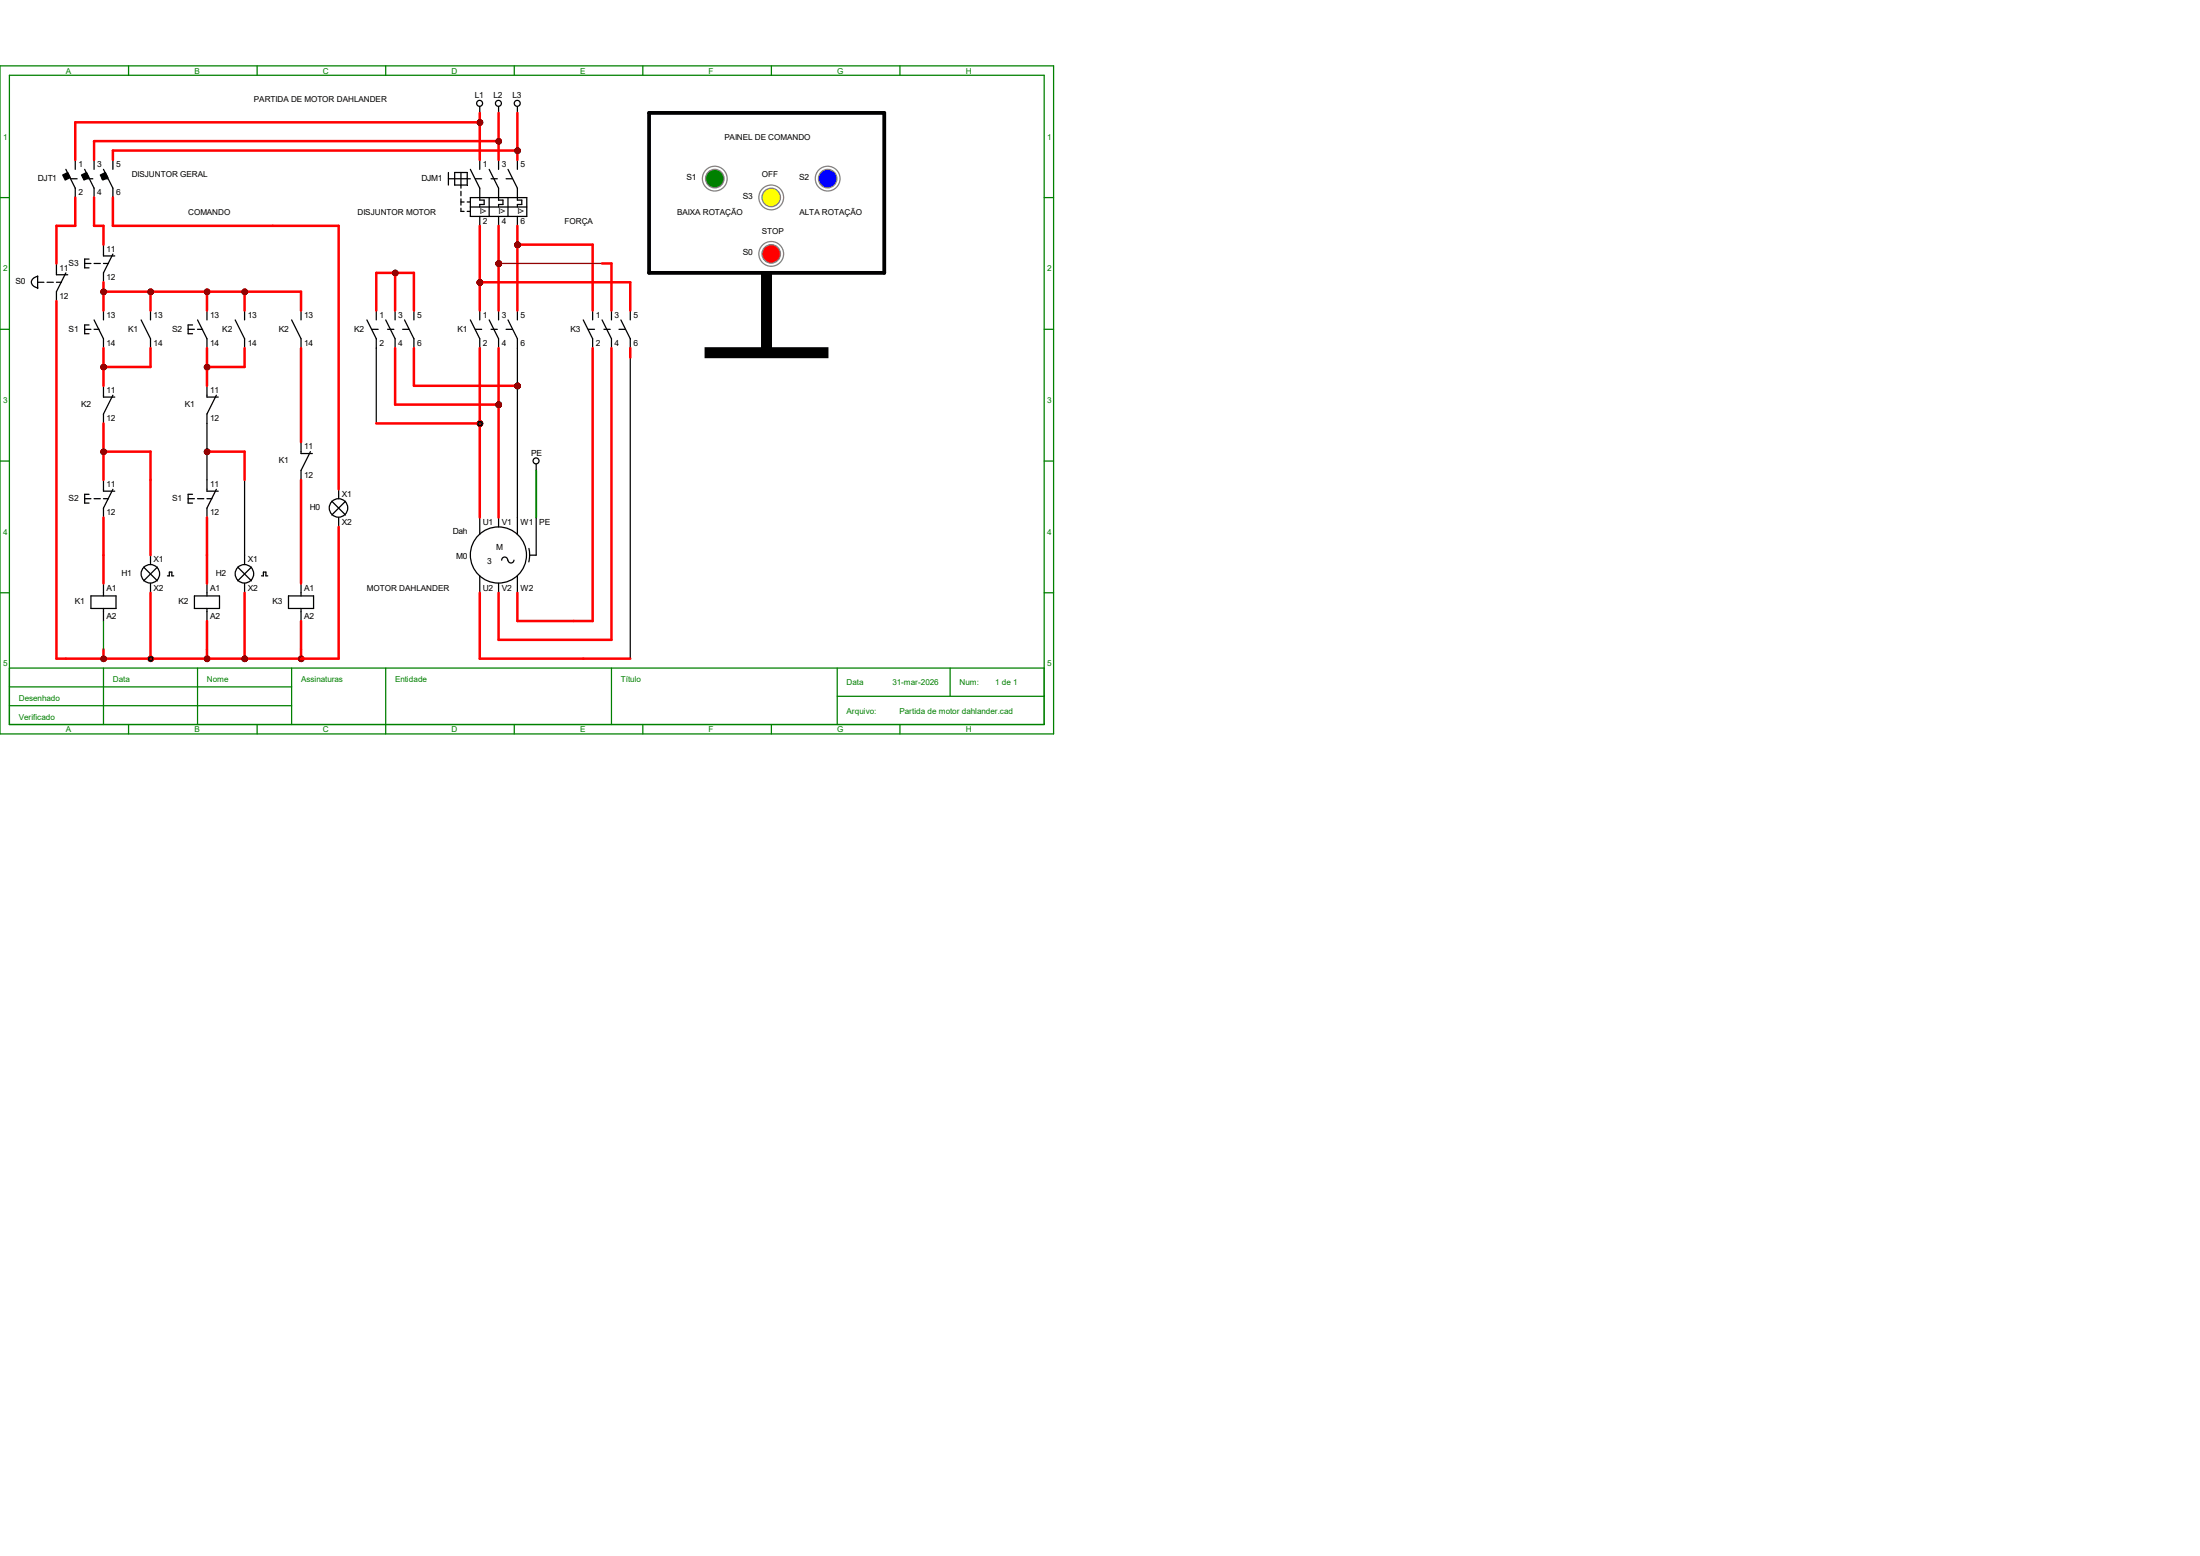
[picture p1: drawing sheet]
<svg xmlns="http://www.w3.org/2000/svg" width="297mm" height="210mm" viewBox="0 0 297 210" stroke-linecap="round" stroke-linejoin="round" font-family="sans-serif">
<g fill="none" stroke="#008000" stroke-width=".17">
<path d="M0 8.9h142.2v90.2h-142.2zM1.3 10.2h139.7v87.6h-139.7zM17.4 8.9v1.3M34.7 8.9v1.3M52.1 8.9v1.3M69.4 8.9v1.3M86.8 8.9v1.3M104.1 8.9v1.3M121.5 8.9v1.3M0 26.7h1.3M141 26.7h1.2M0 44.4h1.3"/>
<path d="M141 44.4h1.2M0 62.2h1.3M141 62.2h1.2M0 80h1.3M1.3 90.2h139.7M1.3 92.7h38.1M1.3 95.2h38.1M14 90.2v7.6M17.4 97.8v1.3M26.7 90.2v7.6M34.7 97.8v1.3M39.4 90.2v7.6"/>
<path d="M52.1 90.2v8.9M69.4 97.8v1.3M82.5 90.2v7.6M86.8 97.8v1.3M104.1 97.8v1.3M113 94h28M113 90.2v7.6M121.5 97.8v1.3M128.3 90.2v3.8M141 80h1.2"/>
</g>
<g fill="none" stroke="#000" stroke-width=".17">
<path d="M11.4 44.4h.9M12 43.9h-.6v1.1h.6M12.7 43.2l1.3 2.5v1.3M12.7 44.4h.7M14 41.9v1.3M14 52.1v1.5h1.5M15.2 53.3l-1.2 2.6v1.2M19 43.2l1.3 2.5v1.3M20.3 41.9v1.3M25.4 44.4h.8M26 43.9h-.6v1.1h.6M26.7 44.4h.6"/>
<path d="M26.7 43.2l1.2 2.5v1.3M27.9 41.9v1.3M27.9 52.1v1.5h1.6M29.2 53.3l-1.3 2.6v1.2M31.7 43.2l1.3 2.5v1.3M33 41.9v1.3M39.4 43.2l1.2 2.5v1.3M40.6 41.9v1.3M40.6 59.7v1.5h1.6M14 78.7v1.7M27.9 78.7v1.7M40.6 78.7v1.7"/>
<path d="M41.9 61l-1.3 2.5v1.3M12.3 80.4h3.4v1.7h-3.4zM14 82.1v1.7M26.2 80.4h3.4v1.7h-3.4zM27.9 82.1v1.7M38.9 80.4h3.4v1.7h-3.4zM40.6 82.1v1.7"/>
</g>
<g fill="#f00" stroke="#800000" stroke-width=".17">
<circle cx="14" cy="39.4" r=".28"/>
<circle cx="28" cy="39.4" r=".28"/>
<circle cx="20.3" cy="39.4" r=".28"/>
<circle cx="14" cy="49.6" r=".28"/>
<circle cx="28" cy="49.6" r=".28"/>
<circle cx="33" cy="39.4" r=".28"/>
</g>
<g fill="none" stroke="#000" stroke-width=".17">
<path d="M5.1 38.1h.8M5.1 37.3v1.6M5.1 37.3a.85 .85 0 0 0-.8 1l.5 .5 .3 .1M6.3 38.1h.9M7.6 35.6v1.5h1.5M7.6 38.1h.7M8.9 36.8l-1.3 2.6v1.2M11.4 35.6h.9M12 35h-.6v1.2h.6M12.7 35.6h.8M14 33v1.5h1.5M14 35.6h.6"/>
<path d="M15.2 34.3l-1.2 2.5v1.3M60.5 23.3v1.7M60.5 24.1h3M61.4 23.3h1.7v1.7h-1.7zM62.2 23.3v2.1M62.2 25.8v.6M62.2 26.8v.9M62.2 28.1v.4h.5M62.2 27.3h.5M63.1 27.3h.4M63.1 28.5h.4M63.5 22.9l1.3 2.5v1.6h.6v.6h-.6v.3"/>
<path d="M63.5 26.7h7.6v2.5h-7.6zM63.5 27.9h7.6M64.2 24.1h.8M64.8 21.6v1.3M64.8 29.2v1.3M66 22.9l1.3 2.5v1.6h.6v.6h-.6v.3M66 26.7v2.5M66.3 24.1h.8M67.3 21.6v1.3M67.3 29.2v1.3M68.3 24.1h.9M68.6 22.9l1.2 2.5v1.6h.6v.6h-.6v.3"/>
<path d="M68.6 26.7v2.5M69.8 21.6v1.3M69.8 29.2v1.3M49.5 43.2l1.3 2.5v1.3M50.2 44.4h.9M50.8 41.9v1.3M52.1 43.2l1.2 2.5v1.3M52.3 44.4h.9M53.3 41.9v1.3M54.4 44.4h.8M54.6 43.2l1.3 2.5v1.3M55.9 41.9v1.3"/>
<path d="M63.5 43.2l1.3 2.5v1.3M64.2 44.4h.8M64.8 41.9v1.3M66 43.2l1.3 2.5v1.3M66.3 44.4h.8M67.3 41.9v1.3M68.3 44.4h.9M68.6 43.2l1.2 2.5v1.3M69.8 41.9v1.3M78.7 43.2l1.3 2.5v1.3M79.4 44.4h.9M80 41.9v1.3"/>
<path d="M81.3 43.2l1.2 2.5v1.3M81.5 44.4h.9M82.5 41.9v1.3M83.6 44.4h.8M83.8 43.2l1.3 2.5v1.3M85.1 41.9v1.3M64.8 69.8v2.3M64.8 77.7v2.3M67.3 69.8v1.3M67.3 78.7v1.3M68.5 75.6a.4 .4 0 0 0-.4-.4 .4 .4 0 0 0-.4 .4M69.4 75.6a.4 .4 0 0 1-.4 .4 .4 .4 0 0 1-.4-.4"/>
<path d="M69.8 69.8v2.3M69.8 77.7v2.3M71.4 74l.1 .9-.1 .9M72.4 69.8v5.1h-.9"/>
<circle cx="67.3" cy="74.9" r="3.8"/>
</g>
<g fill="#f00" stroke="#800000" stroke-width=".17">
<circle cx="69.9" cy="52.1" r=".28"/>
<circle cx="67.3" cy="54.6" r=".28"/>
<circle cx="64.8" cy="57.2" r=".28"/>
</g>
<g fill="none" stroke="#000" stroke-width=".17">
<path d="M64.8 14.4v.8M67.3 14.4v.8M69.8 14.4v.8M19.4 76.5l1.9 1.9M20.3 74.9v1.3M20.3 78.7v1.3M21.3 76.5l-1.9 1.9M22.6 77.7h.3v-.5h.3v.5h.3M32.1 76.5l1.9 1.9M33 74.9v1.3M33 78.7v1.3M34 76.5l-1.9 1.9"/>
<path d="M35.3 77.7h.3v-.5h.3v.5h.3M72.4 62.7v.8"/>
<circle cx="64.7" cy="13.9" r=".4"/>
<circle cx="67.3" cy="13.9" r=".4"/>
<circle cx="69.8" cy="13.9" r=".4"/>
<circle cx="20.3" cy="77.4" r="1.25"/>
<circle cx="33" cy="77.4" r="1.25"/>
<circle cx="72.4" cy="62.2" r=".4"/>
</g>
<g fill="#f00" stroke="#800000" stroke-width=".17">
<circle cx="69.9" cy="52.1" r=".28"/>
<circle cx="67.3" cy="54.6" r=".28"/>
<circle cx="64.8" cy="57.2" r=".28"/>
<circle cx="53.4" cy="36.9" r=".28"/>
</g>
<g fill="none" stroke="#000" stroke-width=".17">
<path d="M44.8 67.6l1.9 1.9M45.7 66v1.3M45.7 69.8v1.3M46.7 67.6l-1.9 1.9"/>
<circle cx="45.7" cy="68.6" r="1.25"/>
</g>
<g fill="#f00" stroke="#800000" stroke-width=".17">
<circle cx="40.7" cy="88.9" r=".28"/>
<circle cx="33" cy="88.9" r=".28"/>
<circle cx="28" cy="88.9" r=".28"/>
<circle cx="20.3" cy="88.9" r=".28"/>
<circle cx="14" cy="88.9" r=".28"/>
</g>
<path d="M11.4 67.3h.9M12 66.7h-.6v1.2h.6M12.7 67.3h.8M14 64.8v1.5h1.5M14 67.3h.6M15.2 66l-1.2 2.6v1.2M25.4 67.3h.8M26 66.7h-.6v1.2h.6M26.7 67.3h.8M27.9 64.8v1.5h1.6M27.9 67.3h.7M29.2 66l-1.3 2.6v1.2" fill="none" stroke="#000" stroke-width=".17"/>
<g fill="#f00" stroke="#800000" stroke-width=".17">
<circle cx="28" cy="61" r=".28"/>
<circle cx="14" cy="61" r=".28"/>
<circle cx="69.9" cy="33" r=".28"/>
<circle cx="67.3" cy="35.6" r=".28"/>
<circle cx="64.8" cy="38.1" r=".28"/>
</g>
<circle cx="96.5" cy="24.1" r="1.67" fill="none" stroke="#808080" stroke-width=".17"/>
<circle cx="96.5" cy="24.1" r="1.25" fill="#008000" stroke="#808080" stroke-width=".17"/>
<circle cx="111.7" cy="24.1" r="1.67" fill="none" stroke="#808080" stroke-width=".17"/>
<circle cx="111.7" cy="24.1" r="1.25" fill="#00f" stroke="#808080" stroke-width=".17"/>
<circle cx="104.1" cy="26.6" r="1.67" fill="none" stroke="#808080" stroke-width=".17"/>
<circle cx="104.1" cy="26.6" r="1.25" fill="#ff0" stroke="#808080" stroke-width=".17"/>
<circle cx="104.1" cy="34.3" r="1.67" fill="none" stroke="#808080" stroke-width=".17"/>
<circle cx="104.1" cy="34.3" r="1.25" fill="#f00" stroke="#808080" stroke-width=".17"/>
<g fill="#000" stroke="#000" stroke-width=".25">
<path d="M102.9 36.8h1.2v10.1h-1.2z" fill-rule="evenodd"/>
<path d="M95.2 47h16.5v1.2h-16.5z" fill-rule="evenodd"/>
</g>
<path d="M87.6 15.2h31.8v21.6h-31.8z" fill="none" stroke="#000" stroke-width=".51"/>
<path d="M8.9 22.9l1.3 2.5v1.3M9.6 24.1h.8M10.2 21.6v1.3M11.4 22.9l1.3 2.5v1.3M11.7 24.1h.8M12.7 21.6v1.3M13.7 24.1h.9M14 22.9l1.2 2.5v1.3M15.2 21.6v1.3" fill="none" stroke="#000" stroke-width=".17"/>
<g fill="#000" stroke="#000" stroke-width=".17">
<path d="M8.5 23.6l.6-.3 .4 .7-.7 .3z" fill-rule="evenodd"/>
<path d="M11 23.6l.7-.3 .3 .7-.7 .3z" fill-rule="evenodd"/>
<path d="M13.5 23.6l.7-.3 .4 .7-.7 .3z" fill-rule="evenodd"/>
</g>
<g fill="#f00" stroke="#800000" stroke-width=".17">
<circle cx="69.9" cy="20.3" r=".28"/>
<circle cx="67.3" cy="19.1" r=".28"/>
<circle cx="64.8" cy="16.5" r=".28"/>
<circle cx="69.9" cy="33" r=".28"/>
<circle cx="67.3" cy="35.6" r=".28"/>
<circle cx="64.8" cy="38.1" r=".28"/>
</g>
<g fill="#f00" stroke="#800000" stroke-width=".34">
<circle cx="14" cy="39.4" r=".28"/>
<circle cx="28" cy="39.4" r=".28"/>
<circle cx="20.3" cy="39.4" r=".28"/>
<circle cx="14" cy="49.6" r=".28"/>
<circle cx="28" cy="49.6" r=".28"/>
<circle cx="33" cy="39.4" r=".28"/>
<circle cx="69.9" cy="52.1" r=".28"/>
<circle cx="67.3" cy="54.6" r=".28"/>
<circle cx="64.8" cy="57.2" r=".28"/>
<circle cx="53.4" cy="36.9" r=".28"/>
<circle cx="40.7" cy="88.9" r=".28"/>
<circle cx="33" cy="88.9" r=".28"/>
<circle cx="28" cy="88.9" r=".28"/>
<circle cx="20.3" cy="88.9" r=".28"/>
<circle cx="14" cy="88.9" r=".28"/>
<circle cx="28" cy="61" r=".28"/>
<circle cx="14" cy="61" r=".28"/>
<circle cx="69.9" cy="33" r=".28"/>
<circle cx="67.3" cy="35.6" r=".28"/>
<circle cx="64.8" cy="38.1" r=".28"/>
<circle cx="69.9" cy="20.3" r=".28"/>
<circle cx="67.3" cy="19.1" r=".28"/>
<circle cx="64.8" cy="16.5" r=".28"/>
</g>
<g fill="none" stroke="#f00" stroke-width=".34">
<path d="M10.2 26.7v3.8h-2.6v5.1M12.7 30.5h1.3v2.5M14 38.1v3.8M14 39.4h26.6v2.5M20.3 39.4v2.5M27.9 39.4v2.5M33 39.4v2.5M64.8 30.5v11.4M67.3 30.5v11.4M69.8 30.5v11.4M14 47v5.1M20.3 47v2.5h-6.3"/>
<path d="M27.9 47v5.1M33 47v2.5h-5.1M40.6 47v12.7M53.3 47v7.6M55.9 47v5.1M64.8 47v22.8M67.3 47v22.8M80 47v36.8h-10.2v-3.8M82.5 47v39.4h-15.2v-6.4M85.1 47v1.3M14 74.9v3.8M27.9 74.9v3.8"/>
<path d="M40.6 64.8v13.9M7.6 88.9h1.3M14 87.6v1.3M27.9 83.8v5.1M40.6 83.8v5.1M64.8 80v8.9h20.3"/>
</g>
<g fill="#800000" stroke="#800000" stroke-width=".34">
<circle cx="14" cy="39.4" r=".28"/>
<circle cx="28" cy="39.4" r=".28"/>
<circle cx="20.3" cy="39.4" r=".28"/>
<circle cx="14" cy="49.6" r=".28"/>
<circle cx="28" cy="49.6" r=".28"/>
<circle cx="33" cy="39.4" r=".28"/>
<circle cx="69.9" cy="52.1" r=".28"/>
<circle cx="67.3" cy="54.6" r=".28"/>
</g>
<path d="M14 83.8v3.8" fill="none" stroke="#008000" stroke-width=".17"/>
<path d="M50.8 47v10.1M69.8 47v22.8M85.1 48.3v40.6" fill="none" stroke="#000" stroke-width=".17"/>
<circle cx="64.8" cy="57.2" r=".28" fill="#800000" stroke="#000" stroke-width=".17"/>
<path d="M72.4 63.5v6.3" fill="none" stroke="#008000" stroke-width=".25"/>
<path d="M64.8 15.2v6.4M67.3 15.2v6.4M69.8 15.2v6.4M50.8 57.1h14M53.3 54.6h14M55.9 52.1h13.9M20.3 64.8v10.1M20.3 80v8.9M33 80v8.9" fill="none" stroke="#f00" stroke-width=".34"/>
<g fill="#800000" stroke="#800000" stroke-width=".34">
<circle cx="69.9" cy="52.1" r=".28"/>
<circle cx="67.3" cy="54.6" r=".28"/>
</g>
<circle cx="64.8" cy="57.2" r=".28" fill="#800000" stroke="#000" stroke-width=".17"/>
<path d="M53.3 36.8v5.1M50.8 41.9v-5.1h5.1v5.1M14 69.8v5.1M27.9 69.8v5.1M8.9 88.9h31.7" fill="none" stroke="#f00" stroke-width=".34"/>
<g fill="#800000" stroke="#800000" stroke-width=".34">
<circle cx="53.4" cy="36.9" r=".28"/>
<circle cx="40.7" cy="88.9" r=".28"/>
<circle cx="33" cy="88.9" r=".28"/>
<circle cx="28" cy="88.9" r=".28"/>
</g>
<path d="M33 64.8v10.1" fill="none" stroke="#000" stroke-width=".17"/>
<circle cx="20.3" cy="88.9" r=".28" fill="#800000" stroke="#000" stroke-width=".17"/>
<g fill="#800000" stroke="#800000" stroke-width=".34">
<circle cx="14" cy="88.9" r=".28"/>
<circle cx="28" cy="61" r=".28"/>
<circle cx="14" cy="61" r=".28"/>
<circle cx="69.9" cy="33" r=".28"/>
</g>
<path d="M14 57.1v7.7M14 61h6.3v3.8M27.9 61h5.1v3.8" fill="none" stroke="#f00" stroke-width=".34"/>
<path d="M27.9 57.1v7.7" fill="none" stroke="#000" stroke-width=".17"/>
<circle cx="67.3" cy="35.6" r=".28" fill="#800000" stroke="#000" stroke-width=".17"/>
<g fill="#800000" stroke="#800000" stroke-width=".34">
<circle cx="64.8" cy="38.1" r=".28"/>
<circle cx="69.9" cy="20.3" r=".28"/>
<circle cx="67.3" cy="19.1" r=".28"/>
<circle cx="64.8" cy="16.5" r=".28"/>
<circle cx="69.9" cy="33" r=".28"/>
<circle cx="67.3" cy="35.6" r=".28"/>
</g>
<path d="M64.8 16.5h-54.6v5.1M67.3 19h-54.6v2.6M12.7 26.7v3.8M15.2 26.7v3.8h30.5v35.5M64.8 38.1h20.3v3.8M69.8 20.3h-54.6v1.3M69.8 33h10.2v8.9M81.3 35.6h1.2v6.3M7.6 40.6v48.3M45.7 71.1v17.8h-5.1" fill="none" stroke="#f00" stroke-width=".34"/>
<path d="M67.3 35.6h14" fill="none" stroke="#800000" stroke-width=".17"/>
<g font-size="1.1" fill="#008000">
<text x="8.9" y="9.9">A</text>
<text x="26.2" y="9.9">B</text>
<text x="43.6" y="9.9">C</text>
<text x="61" y="9.9">D</text>
<text x="78.3" y="9.9">E</text>
<text x="95.7" y="9.9">F</text>
<text x="113" y="9.9">G</text>
<text x="130.4" y="9.9">H</text>
<text x=".4" y="18.8">1</text>
<text x="141.4" y="18.8">1</text>
<text x=".4" y="36.6">2</text>
<text x="141.4" y="36.6">2</text>
<text x=".4" y="54.4">3</text>
<text x="141.4" y="54.4">3</text>
<text x=".4" y="72.2">4</text>
<text x="141.4" y="72.2">4</text>
<text x=".4" y="90">5</text>
<text x="141.4" y="90">5</text>
<text x="2.5" y="94.6">Desenhado</text>
<text x="15.2" y="92.1">Data</text>
<text x="27.9" y="92.1">Nome</text>
<text x="40.6" y="92.1">Assinaturas</text>
<text x="53.3" y="92.1">Entidade</text>
<text x="83.8" y="92.1">Título</text>
<text x="114.3" y="92.5">Data</text>
<text x="120.5" y="92.5">31-mar-2026</text>
<text x="129.5" y="92.5">Num:</text>
<text x="134.4" y="92.5">1 de 1</text>
<text x="2.5" y="97.2">Verificado</text>
<text x="8.9" y="98.8">A</text>
<text x="26.2" y="98.8">B</text>
<text x="43.6" y="98.8">C</text>
<text x="61" y="98.8">D</text>
<text x="78.3" y="98.8">E</text>
<text x="95.7" y="98.8">F</text>
<text x="113" y="98.8">G</text>
<text x="114.3" y="96.3">Arquivo:</text>
<text x="121.5" y="96.3">Partida de motor dahlander.cad</text>
<text x="130.4" y="98.8">H</text>
</g>
<g font-size="1.1">
<text x="34.3" y="13.8">PARTIDA DE MOTOR DAHLANDER</text>
<text x="64.1" y="13.3">L1</text>
<text x="66.6" y="13.3">L2</text>
<text x="69.2" y="13.3">L3</text>
<text x="10.6" y="22.6">1</text>
<text x="13.1" y="22.6">3</text>
<text x="15.7" y="22.6">5</text>
<text x="17.8" y="23.9">DISJUNTOR GERAL</text>
<text x="65.2" y="22.6">1</text>
<text x="67.7" y="22.6">3</text>
<text x="70.3" y="22.6">5</text>
<text x="97.8" y="18.8">PAINEL DE COMANDO</text>
<text x="102.9" y="23.9">OFF</text>
<text x="5.1" y="24.4">DJT1</text>
<text x="10.6" y="26.4">2</text>
<text x="13.1" y="26.4">4</text>
<text x="15.7" y="26.4">6</text>
<text x="25.4" y="29">COMANDO</text>
<text x="48.3" y="29">DISJUNTOR MOTOR</text>
<text x="56.9" y="24.4">DJM1</text>
<text x="64.8" y="28.9">I&gt;</text>
<text x="67.3" y="28.9">I&gt;</text>
<text x="69.8" y="28.9">I&gt;</text>
<text x="91.4" y="29">BAIXA ROTAÇÃO</text>
<text x="92.7" y="24.3">S1</text>
<text x="100.3" y="26.8">S3</text>
<text x="107.9" y="24.3">S2</text>
<text x="108" y="29">ALTA ROTAÇÃO</text>
<text x="9.3" y="35.9">S3</text>
<text x="14.4" y="34">11</text>
<text x="65.2" y="30.2">2</text>
<text x="67.7" y="30.2">4</text>
<text x="70.3" y="30.2">6</text>
<text x="76.2" y="30.3">FORÇA</text>
<text x="100.3" y="34.4">S0</text>
<text x="102.9" y="31.5">STOP</text>
<text x="2.1" y="38.4">S0</text>
<text x="8" y="36.5">11</text>
<text x="8" y="40.3">12</text>
<text x="14.4" y="37.8">12</text>
<text x="9.3" y="44.7">S1</text>
<text x="14.4" y="42.9">13</text>
<text x="14.4" y="46.7">14</text>
<text x="17.3" y="44.7">K1</text>
<text x="20.7" y="42.9">13</text>
<text x="20.7" y="46.7">14</text>
<text x="23.2" y="44.7">S2</text>
<text x="28.4" y="42.9">13</text>
<text x="28.4" y="46.7">14</text>
<text x="30" y="44.7">K2</text>
<text x="33.4" y="42.9">13</text>
<text x="33.4" y="46.7">14</text>
<text x="37.6" y="44.7">K2</text>
<text x="41.1" y="42.9">13</text>
<text x="41.1" y="46.7">14</text>
<text x="47.8" y="44.7">K2</text>
<text x="51.2" y="42.9">1</text>
<text x="51.2" y="46.7">2</text>
<text x="53.8" y="42.9">3</text>
<text x="53.8" y="46.7">4</text>
<text x="56.3" y="42.9">5</text>
<text x="56.3" y="46.7">6</text>
<text x="61.8" y="44.7">K1</text>
<text x="65.2" y="42.9">1</text>
<text x="65.2" y="46.7">2</text>
<text x="67.7" y="42.9">3</text>
<text x="67.7" y="46.7">4</text>
<text x="70.3" y="42.9">5</text>
<text x="70.3" y="46.7">6</text>
<text x="77" y="44.7">K3</text>
<text x="80.4" y="42.9">1</text>
<text x="80.4" y="46.7">2</text>
<text x="83" y="42.9">3</text>
<text x="83" y="46.7">4</text>
<text x="85.5" y="42.9">5</text>
<text x="85.5" y="46.7">6</text>
<text x="14.4" y="53">11</text>
<text x="28.4" y="53">11</text>
<text x="11" y="54.9">K2</text>
<text x="14.4" y="56.9">12</text>
<text x="24.9" y="54.9">K1</text>
<text x="28.4" y="56.9">12</text>
<text x="14.4" y="65.7">11</text>
<text x="28.4" y="65.7">11</text>
<text x="37.6" y="62.5">K1</text>
<text x="41.1" y="60.7">11</text>
<text x="41.1" y="64.5">12</text>
<text x="71.7" y="61.5">PE</text>
<text x="9.3" y="67.6">S2</text>
<text x="14.4" y="69.6">12</text>
<text x="23.2" y="67.6">S1</text>
<text x="28.4" y="69.6">12</text>
<text x="41.8" y="68.9">H0</text>
<text x="46.1" y="67">X1</text>
<text x="46.1" y="70.8">X2</text>
<text x="65.2" y="70.8">U1</text>
<text x="67.7" y="70.8">V1</text>
<text x="70.3" y="70.8">W1</text>
<text x="72.8" y="70.8">PE</text>
<text x="16.4" y="77.8">H1</text>
<text x="20.7" y="75.9">X1</text>
<text x="29.1" y="77.8">H2</text>
<text x="33.4" y="75.9">X1</text>
<text x="61.1" y="72.1">Dah</text>
<text x="61.6" y="75.5">M0</text>
<text x="65.8" y="76.1">3</text>
<text x="67" y="74.2">M</text>
<text x="10.1" y="81.6">K1</text>
<text x="14.4" y="79.7">A1</text>
<text x="14.4" y="83.5">A2</text>
<text x="20.7" y="79.7">X2</text>
<text x="24.1" y="81.6">K2</text>
<text x="28.4" y="79.7">A1</text>
<text x="28.4" y="83.5">A2</text>
<text x="33.4" y="79.7">X2</text>
<text x="36.8" y="81.6">K3</text>
<text x="41.1" y="79.7">A1</text>
<text x="41.1" y="83.5">A2</text>
<text x="49.5" y="79.8">MOTOR DAHLANDER</text>
<text x="65.2" y="79.7">U2</text>
<text x="67.7" y="79.7">V2</text>
<text x="70.3" y="79.7">W2</text>
</g>
</svg>
